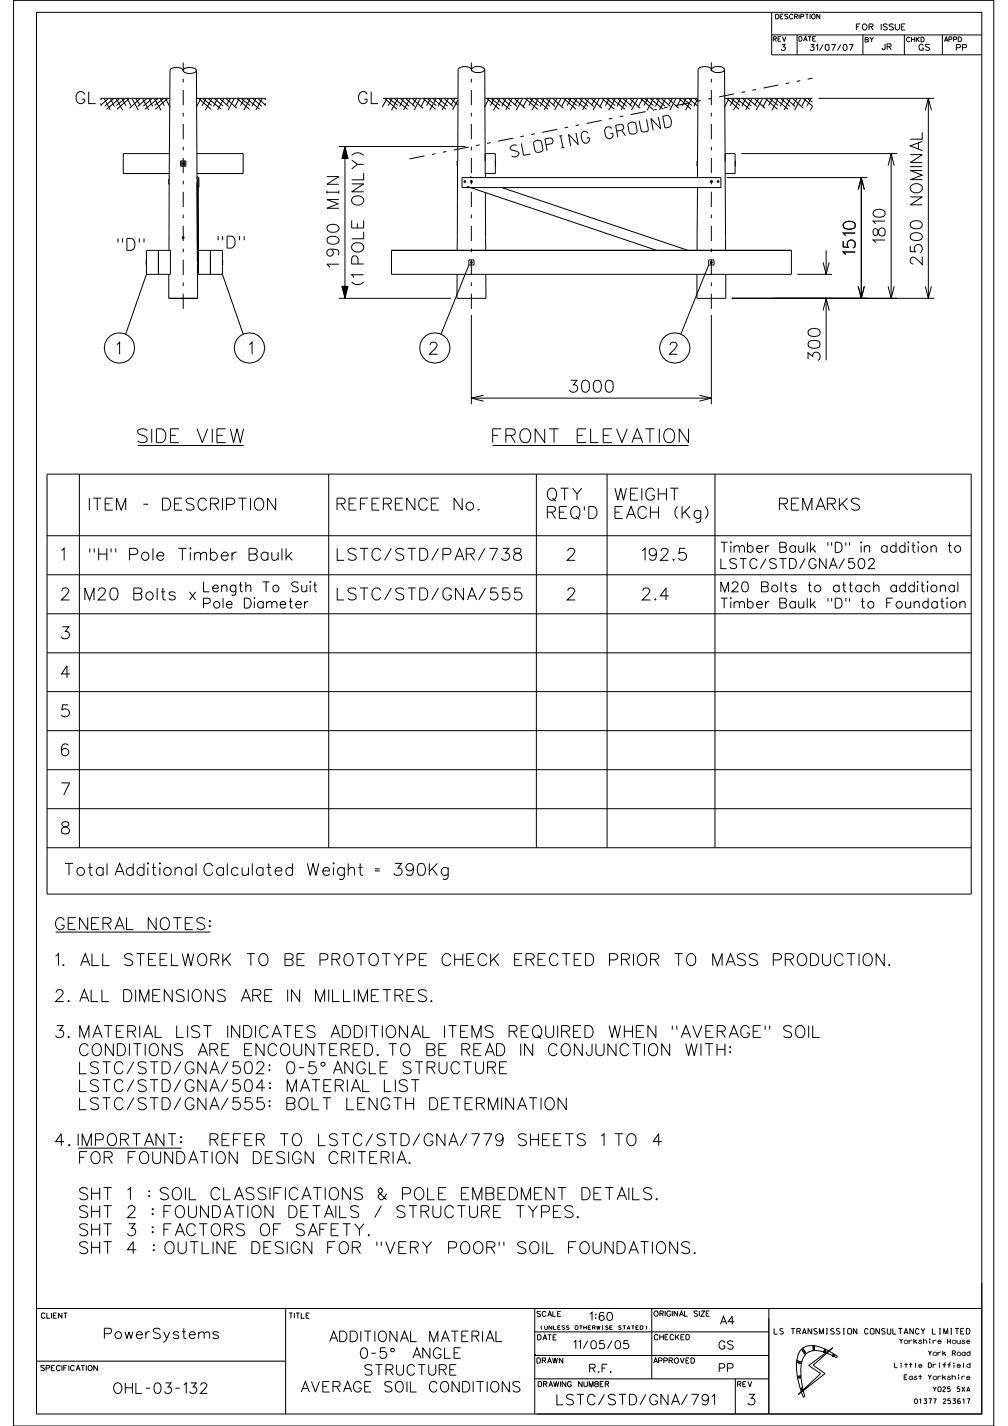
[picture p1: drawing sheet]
<svg xmlns="http://www.w3.org/2000/svg" width="210mm" height="297mm" viewBox="0 0 210 297" stroke-linecap="round" stroke-linejoin="round" font-family="sans-serif">
<g fill="none" stroke="#000" stroke-width=".21">
<path d="M2.8 .1h204.2v296.9h-204.2zM7.6 2.6h196.9v291.9h-196.9zM38.2 14.7a1.88 1.88 0 0 0-2.7-.3l-.3 22.9M38.2 14.5a2.25 2.25 0 0 1 2.6 0l.1 .2a1.74 1.74 0 0 1-2.2 .5l-.5-.4zM40.9 14.7l.1 22.4M98.2 14.5a1.81 1.81 0 0 0-2.8 0v19M98.3 14.3a1.95 1.95 0 0 1 2.7 .2 1.86 1.86 0 0 1-2.7 .2zM101 14.5l.1 19.1M148.2 14.5a1.81 1.81 0 0 0-2.8 0l-.1 19M148.3 14.3a1.9 1.9 0 0 1 2.6 .2 1.44 1.44 0 0 1-1.7 .6 .8 .8 0 0 1-.9-.8zM150.9 14.5l.2 19.1M160.8 7.3h43.7"/>
<path d="M160.8 2.6v8.8h43.7M166.1 7.3v4.1M179.8 7.3v4.1M188.4 7.3v4.1M196.3 7.3v4.1M20.9 20.5h14.4M20.9 21.5l.3 .4M21.2 20.6l-.3 .2M21.7 20.6l1.3 2.3M22.5 20.6l-1.6 1.4M23 20.6l.8 1.6M23.6 20.6l-1.8 1.5"/>
<path d="M24.2 20.6l1.4 2.4M24.9 20.6l-2.7 2.2M25.4 20.6l.8 1.4M26 20.6l-1.8 1.4M26.5 20.5l.8 1.6M26.9 20.6l-2.5 2.2M27.5 20.5l1.3 2.4M28.3 20.5l.9 1.4M29.2 20.6l-2.2 2M29.7 20.6l1.3 2.3M30.5 20.6l-1.8 1.6M31 20.6l.8 1.6"/>
<path d="M31.6 20.6l-1.8 1.5M32.2 20.6l1.4 2.4M32.9 20.6l-2.7 2.2M33.4 20.6l.8 1.4M34 20.6l-1.8 1.4M34.5 20.5l1 1.8M34.9 20.6l-2.5 2.2M35.2 37.3v14.8M35.3 32h-9.6v4.1h9.6M35.3 37.3h-.1v1h.1M37.6 33.5h1.1v1.1h-1.1zM37.9 33.5v1.1"/>
<path d="M38.5 33.5v1.1M41 32h9.7v4.1h-9.7M41 20.5h14.4M41 38l.1 16.8M41 37h.1M41.3 37h.1v2.1h-.1M41.3 38.8h-.3v-1.9h.3v2.2M41.3 39.1v16.8M41.4 20.6l2.6 2.2M41.9 20.5l-1 1.8M42.3 20.6l1.8 1.4M42.9 20.6l-.8 1.4"/>
<path d="M43.4 20.6l2.7 2.2M44.1 20.6l-1.3 2.4M44.7 20.6l1.8 1.5M45.3 20.6l-.8 1.6M45.8 20.6l1.9 1.6M46.6 20.6l-1.3 2.3M47.1 20.6l2.2 2M48 20.5l-.9 1.4M48.8 20.5l-1.3 2.4M49.4 20.6l2.6 2.2M49.9 20.5l-.9 1.6M50.3 20.6l1.8 1.4"/>
<path d="M50.9 20.6l-.8 1.4M51.4 20.6l2.7 2.2M52.1 20.6l-1.3 2.4M52.7 20.6l1.8 1.5M53.3 20.6l-.8 1.6M53.8 20.6l1.6 1.4M54.6 20.6l-1.3 2.3M55.1 20.6l.3 .2M55.4 21.5l-.3 .4M70.6 30.5h26.4M71.9 30.5v31.6M79.8 20.5h15.6"/>
<path d="M80.2 20.6l2.5 2.2M80.6 20.5l-1 1.8M81.1 20.6l1.8 1.4M81.7 20.6l-.8 1.4M82.2 20.6l2.7 2.2M82.9 20.6l-1.3 2.4M83.5 20.6l1.7 1.5M84.1 20.6l-.8 1.6M84.6 20.6l1.8 1.6M85.4 20.6l-1.3 2.3M85.9 20.6l2.2 2M86.8 20.5l-.9 1.4"/>
<path d="M87.6 20.5l-1.3 2.4M88.2 20.6l2.5 2.2M88.6 20.5l-.8 1.6M89.1 20.6l1.8 1.4M89.7 20.6l-.8 1.4M90.2 20.6l2.7 2.2M90.9 20.6l-1.4 2.4M91.4 20.6l1.8 1.5M92.1 20.6l-.8 1.6M92.6 20.6l1.8 1.6M93.4 20.6l-1.3 2.3M93.9 20.6l1.5 1.3"/>
<path d="M94.8 20.5l-.9 1.4M95.3 33.5v16.1M95.4 20.9l-1.1 2M95.4 33.5h-.2v1.1h.2M96.3 37h53.9v2.1h-53.9zM97.3 38.8l39.5 13.3M97.9 36.9l.5 .1M97.9 36.9v.1M97.9 36.9h.1M98.3 37.6l-.3 .2 .2 .2M101.1 36.1h2.1v-4.1h-2.1v5M101.1 20.5h44.3"/>
<path d="M101.5 20.6l2.5 2.2M101.9 20.5l-1 1.8M102.4 20.6l1.8 1.4M102.9 20.6l-.7 1.4M103.2 33.5v1.1M103.5 20.6l2.7 2.2M104.2 20.6l-1.4 2.4M104.5 39.1l38.8 13M104.7 20.6l1.8 1.5M105.4 20.6l-.9 1.6M105.9 20.6l1.8 1.6M106.6 20.6l-1.2 2.3"/>
<path d="M107.2 20.6l2.2 2M108.1 20.5l-.9 1.4M108.9 20.5l-1.3 2.4M109.5 20.6l2.5 2.2M109.9 20.5l-1 1.8M110.4 20.6l1.8 1.4M110.9 20.6l-.7 1.4M111.5 20.6l2.7 2.2M112.2 20.6l-1.4 2.4M112.7 20.6l1.8 1.5M113.4 20.6l-.9 1.6M113.8 20.6l1.9 1.6"/>
<path d="M114.6 20.6l-1.2 2.3M115.2 20.6l2.2 2M116.1 20.5l-.9 1.4M116.9 20.5l-1.3 2.4M117.5 20.6l2.5 2.2M117.9 20.5l-1 1.8M118.4 20.6l1.8 1.4M118.9 20.6l-.8 1.4M119.5 20.6l2.7 2.2M120.2 20.6l-1.4 2.4M120.7 20.6l1.8 1.5M121.4 20.6l-.9 1.6"/>
<path d="M121.8 20.6l1.9 1.6M122.6 20.6l-1.2 2.3M123.2 20.6l2.2 2M124.1 20.5l-.9 1.4M124.9 20.5l-1.3 2.4M125.5 20.6l2.5 2.2M125.9 20.5l-1 1.8M126.4 20.6l1.8 1.4M126.9 20.6l-.8 1.4M127.5 20.6l2.7 2.2M128.2 20.6l-1.4 2.4M128.7 20.6l1.8 1.5"/>
<path d="M129.4 20.6l-.8 1.6M129.8 20.6l1.9 1.6M130.6 20.6l-1.2 2.3M131.2 20.6l2.2 2M132.1 20.5l-.9 1.4M132.9 20.5l-1.3 2.4M133.5 20.6l2.5 2.2M133.9 20.5l-1 1.8M134.4 20.6l1.7 1.4M134.9 20.6l-.8 1.4M135.5 20.6l2.7 2.2M136.1 20.6l-1.3 2.4"/>
<path d="M136.7 20.6l1.8 1.5M137.4 20.6l-.8 1.6M137.8 20.6l1.9 1.6M138.6 20.6l-1.2 2.3M139.2 20.6l2.2 2M140.1 20.5l-.9 1.4M140.8 20.5l-1.2 2.4M141.5 20.6l2.5 2.2M141.9 20.5l-.9 1.6M142.4 20.6l1.7 1.4M142.9 20.6l-.8 1.4M143.5 20.6l1.9 1.5"/>
<path d="M144.1 20.6l-1.3 2.4M144.7 20.6l.7 .5M145.3 33.5v1.1M145.3 39.1l-.1 10.5M145.3 34.6v2.4M145.4 20.6l-.8 1.6M145.4 33.5h-.2v1.1h.2M148.2 37.6l.2 .2-.1 .2M151 20.5h18.3M151.1 36.1l.1 16M151.1 32h2v4.1h-2zM151.4 37h29.3"/>
<path d="M151.5 20.6l2.5 2.2M151.9 20.5l-1 1.8M152.4 20.6l1.8 1.4M152.9 20.6l-.8 1.4M153.1 33.5v1.1M153.5 20.6l2.7 2.2M154.2 20.6l-1.4 2.4M154.4 32h32.5M154.7 20.6l1.8 1.5M155.3 20.6l-.8 1.6M155.8 20.6l1.9 1.6M156.6 20.6l-1.2 2.3"/>
<path d="M157.2 20.6l2.2 2M158.1 20.5l-.9 1.4M158.9 20.5l-1.4 2.4M159.5 20.6l2.5 2.2M159.9 20.5l-1 1.8M160.4 20.6l1.7 1.4M160.9 20.6l-.8 1.4M161.5 20.6l2.7 2.2M162.1 20.6l-1.3 2.4M162.7 20.6l1.8 1.5M163.3 20.6l-.8 1.6M163.8 20.6l1.9 1.6"/>
<path d="M164.6 20.6l-1.2 2.3M165.2 20.6l2.2 2M166.1 20.5l-.9 1.4M166.8 20.5l-1.3 2.4M167.5 20.6l1.8 1.5M167.9 20.5l-.9 1.6M168.3 20.6l1 .7M168.9 20.6l-.8 1.4M169.3 22.1l-.5 .9M170.5 20.5h24.1M178.8 39.5l.6-2.5 .7 2.5M179.4 37v25.1"/>
<path d="M185 34.5l.7-2.5 .6 2.5M185.7 32v30.1M192.8 23l.6-2.5 .6 2.5M193.4 20.5v41.6M30.5 57.1l-4.3 12.5M30.5 52.1h5v5h-5zM30.5 54.1v1.1M33 52.1v5M35.2 57.1v5M41.1 54.8l.1 7.3M41.1 56h.2M41.1 54.8h.1"/>
<path d="M41.3 54v.4zM41.3 52.1h5v5h-5zM41.3 54h.1M43.8 52.1v5M46.3 57.1l4.4 12.5M46.3 54.1v1.1M81.6 52.1h83.3v5h-83.3zM95.2 57.1v5h6v-5M95.3 49.6l-.1 2.5M95.3 49.6h.1M97.7 55.2l-5.8 14.4M97.7 54.1h1v1.1h-1z"/>
<path d="M101.1 40.1l.1 12M145.2 57.1v5h6v-5M145.2 49.6v.1M145.2 49.6v2.5M147.6 55.2l-5.8 14.4M147.6 54.1h1.1v1.1h-1.1zM148.3 54.5l-.3 .2 .2 .2M148.3 54.5h.1M148.3 54.5l-.3 .1 .2 .3M166.1 57.1h7.2M171.5 54.6l.6 2.5 .6-2.5M172.1 52.1v5"/>
<path d="M178.8 59.6l.6 2.5 .7-2.5M185 59.6l.7 2.5 .6-2.5M192.8 59.6l.6 2.5 .6-2.5M35.2 62.1h6M70.6 62.1h23.4M98.2 65.6v18.6M148.2 65.6v18.6M152.5 62.1h42.1M171.5 64.7l.6-2.6 .6 2.6M172.1 62.1v12.9M9.8 98.8h192.5v87.4h-192.5zM16.5 98.8v77.8"/>
<path d="M28.7 92.8h22M68.5 98.8v77.8M98.2 82.9h50M100.7 82.3l-2.5 .6 2.5 .7M102.6 92.8h40.9M111.7 98.8v77.8M126.5 98.8v77.8M145.7 82.3l2.5 .6-2.5 .7M149 98.8v77.8M9.8 111.6h192.5M9.8 119.7h192.5M39.7 114.1l.1 .1-.1 .1z"/>
<path d="M152.2 112.9h.1v.2zM179.3 112.9h.2l-.1 .2zM189.1 112.9h.2l-.1 .2zM191.2 112.9h.2l-.1 .2zM9.8 127.8h192.5M9.8 136h192.5M53 124.5v.2zM64.5 121.2h.2zM152.3 124.5v.2zM191.2 121.1l.1 .1-.1 .1zM193.2 121.1v.2zM197.3 124.5l.1 .1-.1 .1z"/>
<path d="M9.8 144h192.5M9.8 152.2h192.5M9.8 160.3h192.5M9.8 168.4h192.5M9.8 176.6h192.5M30.8 179.7l.1 .1-.1 .1zM33.2 179.8l.1-.1 .1 .1-.1 .1zM69.4 179.8l.1-.1 .1 .1-.1 .1zM11.6 194.1h32.2M16.3 239.1h21.5M51.2 221.2a.92 .92 0 0 1 1.3 .4 2.33 2.33 0 0 1-.3 1.9 .78 .78 0 0 1-1.2-.4 2.11 2.11 0 0 1 .2-1.9zM52.4 228.6h-1.2l-.2 1.1a.9 .9 0 0 1 1.4 0 .9 .9 0 0 1-.2 1.3 .9 .9 0 0 1-1.3-.3"/>
<path d="M54.6 224.9l-1.2 1.7h1.8M7.6 272.5h196.9M59.5 272.5v22M111.4 277.4h48.8M111.4 272.5v22M135.8 272.5v14.7M160.2 272.5v22M204.5 267.2v27.3h-92.7M7.6 283.5h51.9M111.4 282.3h48.8M111.4 287.2h48.8M153.2 287.2v7.3"/>
<path d="M153.7 288.3l.6-.1v-.3l-.6-.2v1.1M155.4 287.7h-.6v1.1M155.8 287.7l.4 1.1 .4-1.1M165.9 283.7l.2 3M165.9 283.7l1 .3M165.9 283.7h.1M166 283.4l-.1 .3M166 283.4h.1M166 283.4l1 .3M166.1 286.7h.1M166.1 286.7v.3M166.1 287h.1"/>
<path d="M166.1 287l.6 2.3M166.7 289.3h.1M166.7 289.3l.1 .2M166.8 289.5h.1M166.9 286.6h.1M166.9 286.6l-.8 .1M166.9 286.6v.3M166.9 286.9h.1M166.9 286.9l-.8 .1M166.9 286.9l.3 2.1M166.9 284v2.6M166.9 284h.1"/>
<path d="M167 281l-.7 1-.3 1.4M167 281l.8 1.1M167 281h.1M167 283.7h.1M167 283.7l-.1 .3M167.2 280.8l-.2 .2M167.2 280.8h.1M167.2 280.8l.8 1.1M167.2 289h.1M167.2 289l-.5 .3M167.2 289l.1 .3M167.3 289.3h.1"/>
<path d="M167.3 289.3l-.5 .2M167.3 289.3l-.4 .5-.1-.3M167.4 291h.1M167.7 290.8l-.4-1.2-.4 .3 .5 1.1M167.7 290.8l-.3 .2M167.7 290.8h.1M167.8 282.1l-.8 1.6M167.8 282.1h.1M168 281.9h.1M168 281.9l-.2 .2M168.5 284.4l5-3.7-4.1 3.6 2.5 1.8-5.6 4.3 4.7-4.3zM169.4 280.2l-1.2 .1-1 .5"/>
<path d="M169.4 280.2v1.1M169.4 280.2h.1M169.4 280.2l.3 .1M169.4 281.3l-.8 .2-.6 .4M169.4 281.3h.1M169.7 280.3l2.1 .7M169.7 280.3h.1M169.7 280.3v1M169.7 281.3l2 .3M169.7 281.3h.1M169.7 281.3h-.3M171.6 281.6h.1"/>
<path d="M171.7 281.6l.2 .1M171.8 281h.1M171.8 281l-.2 .6M171.8 281h.2M171.9 281.7h.1M172 281l-.1 .7M172 281h.1M172 281l.6 .3-.5 .4h-.2M173.5 282.4h.1M173.5 282.4l.2 .1M173.6 281.9h.1M173.6 281.9l-.9-.5-.4 .4 1.2 .6"/>
<path d="M173.6 281.9l-.1 .5M173.6 281.9l.3 .2M173.7 282.5h.1M173.7 282.5l.6 .3M173.9 282.1h.1M173.9 282.1l-.2 .4M173.9 282.1l.5 .4M174.3 282.8h.1M174.4 282.5h.1M174.4 282.5l-.1 .3"/>
<circle cx="38.2" cy="34.1" r=".2"/>
<circle cx="96.8" cy="37.8" r=".17"/>
<circle cx="98.2" cy="37.8" r=".19"/>
<circle cx="148.2" cy="37.8" r=".19"/>
<circle cx="149.6" cy="37.8" r=".17"/>
<circle cx="38.2" cy="49.5" r=".18"/>
<circle cx="98.2" cy="54.7" r=".19"/>
<circle cx="148.2" cy="54.7" r=".17"/>
<circle cx="24.9" cy="72.5" r="3.2"/>
<circle cx="52" cy="72.5" r="3.2"/>
<circle cx="90.6" cy="72.5" r="3.2"/>
<circle cx="140.6" cy="72.5" r="3.2"/>
</g>
<g fill="#000">
<path d="M111.3 282.2h.3v.3h-.3z" fill-rule="evenodd"/>
<path d="M171.5 281.4h.3v.3h-.3z" fill-rule="evenodd"/>
<path d="M173.4 282.2h.3v.3h-.3z" fill-rule="evenodd"/>
</g>
<path d="M38.2 64.3v-51.3M98.2 64.3v-51.3M148.2 64.3v-51.3" fill="none" stroke="#000" stroke-width=".21" stroke-dasharray="3.2 1.6 .8 1.6" stroke-linecap="butt"/>
<path d="M71.9 30.5l.6 2.5h-1.3zM71.2 59.6h1.3l-.6 2.5z" fill="#000" stroke="#000" stroke-width=".21"/>
<path d="M85.3 33.1l84-16.8" fill="none" stroke="#000" stroke-width=".21" stroke-dasharray="3.2 1.6 .8 1.6 .8 1.6" stroke-linecap="butt"/>
<g font-size="2.9">
<text x="28.7" y="92.2">SIDE VIEW</text>
<text x="102.6" y="92.2">FRONT ELEVATION</text>
</g>
<g font-size="2.5">
<text x="15.9" y="21.6">GL</text>
<text x="74.7" y="21.6">GL</text>
<text x="123.8" y="29.5" transform="rotate(-11 123.8 29.5)">G R O U N D</text>
<text x="106.7" y="32.8" transform="rotate(-11 106.7 32.8)">S L O P I N G</text>
<text x="24.5" y="52.1">&quot;D&quot;</text>
<text x="45.4" y="51.7">&quot;D&quot;</text>
<text x="178.2" y="53.1" transform="rotate(-90 178.2 53.1)">1510</text>
<text x="184.4" y="50.6" transform="rotate(-90 184.4 50.6)">1810</text>
<text x="70.6" y="55.9" transform="rotate(-90 70.6 55.9)">1900 MIN</text>
<text x="75.8" y="59.4" transform="rotate(-90 75.8 59.4)">(1 POLE ONLY)</text>
<text x="192.2" y="55.1" transform="rotate(-90 192.2 55.1)">2500 NOMINAL</text>
<text x="24.3" y="73.8">1</text>
<text x="52" y="73.8">1</text>
<text x="89.5" y="73.8">2</text>
<text x="139.5" y="73.8">2</text>
<text x="170.9" y="75" transform="rotate(-90 170.9 75)">300</text>
<text x="118.7" y="81.7">3000</text>
<text x="18.6" y="106.3">ITEM - DESCRIPTION</text>
<text x="70.2" y="106.3">REFERENCE No.</text>
<text x="114" y="104.2">QTY</text>
<text x="114" y="108">REQ’D</text>
<text x="128.1" y="104.2">WEIGHT</text>
<text x="128.1" y="108">EACH (Kg)</text>
<text x="162.4" y="106.3">REMARKS</text>
<text x="12.8" y="116.7">1</text>
<text x="18.6" y="116.7">&quot;H&quot; Pole Timber Baulk</text>
<text x="70.3" y="116.7">LSTC/STD/PAR/738</text>
<text x="118.2" y="116.7">2</text>
<text x="133.8" y="116.7">192.5</text>
<text x="12.8" y="124.9">2</text>
<text x="17.7" y="124.9">M20 Bolts x</text>
<text x="70.3" y="124.9">LSTC/STD/GNA/555</text>
<text x="118.2" y="124.9">2</text>
<text x="133.8" y="124.9">2.4</text>
<text x="12.8" y="133.1">3</text>
<text x="12.8" y="141.2">4</text>
<text x="12.8" y="149.3">5</text>
<text x="12.8" y="157.4">6</text>
<text x="12.8" y="165.5">7</text>
<text x="12.8" y="173.7">8</text>
<text x="13.6" y="182.3">Total Additional Calculated Weight = 390Kg</text>
<text x="11.6" y="193.6">GENERAL NOTES:</text>
<text x="11.6" y="201.1">1.</text>
<text x="16.8" y="201.1">ALL STEELWORK TO BE PROTOTYPE CHECK ERECTED PRIOR TO MASS PRODUCTION.</text>
<text x="11.6" y="208.6">2. ALL DIMENSIONS ARE IN MILLIMETRES.</text>
<text x="11.6" y="216.1">3. MATERIAL LIST INDICATES ADDITIONAL ITEMS REQUIRED WHEN &quot;AVERAGE&quot; SOIL</text>
<text x="13.6" y="219.9">CONDITIONS ARE ENCOUNTERED. TO BE READ IN CONJUNCTION WITH:</text>
<text x="13.6" y="223.6">LSTC/STD/GNA/502:</text>
<text x="13.8" y="227.4">LSTC/STD/GNA/504:</text>
<text x="52.8" y="223.6">0-5%%dANGLE STRUCTURE</text>
<text x="55" y="227.4">MATERIAL LIST</text>
<text x="13.7" y="231.1">LSTC/STD/GNA/555:</text>
<text x="53.8" y="231.1">BOLT LENGTH DETERMINATION</text>
<text x="11.6" y="238.6">4.</text>
<text x="16.3" y="238.6">IMPORTANT:</text>
<text x="41.1" y="238.6">REFER TO LSTC/STD/GNA/779 SHEETS 1 TO 4</text>
<text x="13.6" y="242.4">FOR FOUNDATION DESIGN CRITERIA.</text>
<text x="13.7" y="249.9">SHT 1</text>
<text x="26.6" y="249.9">: SOIL CLASSIFICATIONS &amp; POLE EMBEDMENT DETAILS.</text>
<text x="13.8" y="253.6">SHT 2 : FOUNDATION DETAILS / STRUCTURE TYPES.</text>
<text x="13.9" y="257.4">SHT 3 : FACTORS OF SAFETY.</text>
<text x="13.7" y="261.1">SHT 4 : OUTLINE DESIGN FOR &quot;VERY POOR&quot; SOIL FOUNDATIONS.</text>
</g>
<g font-size="2.2">
<text x="21.8" y="278.8">PowerSystems</text>
<text x="67.3" y="279.4">ADDITIONAL MATERIAL</text>
<text x="75.1" y="282.9">0-5^ ANGLE</text>
<text x="76" y="286.4">STRUCTURE</text>
<text x="23.7" y="290.2">OHL-03-132</text>
<text x="62.8" y="289.9">AVERAGE SOIL CONDITIONS</text>
<text x="116" y="292.6">LSTC/STD/GNA/791</text>
<text x="155.8" y="292.6">3</text>
</g>
<g font-size="2.1">
<text x="150.2" y="115">Timber Baulk &quot;D&quot; in addition to</text>
<text x="150.2" y="118.4">LSTC/STD/GNA/502</text>
<text x="42.4" y="123.3">Length To Suit</text>
<text x="150.2" y="123.3">M20 Bolts to attach additional</text>
<text x="42.4" y="126.7">Pole Diameter</text>
<text x="150.2" y="126.7">Timber Baulk &quot;D&quot; to Foundation</text>
</g>
<g font-size="1.7">
<text x="123" y="275">1:60</text>
<text x="150.1" y="275.8">A4</text>
<text x="119.6" y="280.9">11/05/05</text>
<text x="149.8" y="281">GS</text>
<text x="122.9" y="285.8">R.F.</text>
<text x="149.8" y="285.7">PP</text>
</g>
<g font-size="1.3">
<text x="162.8" y="10.5">3</text>
<text x="168.8" y="10.5">31/07/07</text>
<text x="178.5" y="6.2">FOR ISSUE</text>
<text x="183.8" y="10.4">JR</text>
<text x="191.5" y="10.5">GS</text>
<text x="199.3" y="10.5">PP</text>
</g>
<text font-size="1.2" x="161.3" y="277.9">LS TRANSMISSION CONSULTANCY LIMITED</text>
<g font-size="1.1">
<text x="8.6" y="274.6">CLIENT</text>
<text x="60.2" y="274.6">TITLE</text>
<text x="111.9" y="274.2">SCALE</text>
<text x="136.3" y="274.1">ORIGINAL SIZE</text>
<text x="112" y="279.1">DATE</text>
<text x="136.3" y="279">CHECKED</text>
<text x="8.5" y="285.5">SPECIFICATION</text>
<text x="111.9" y="283.9">DRAWN</text>
<text x="136.2" y="283.9">APPROVED</text>
<text x="112.1" y="288.8">DRAWING NUMBER</text>
<text x="153.7" y="288.8">REV</text>
</g>
<g font-size="1">
<text x="161.6" y="3.9">DESCRIPTION</text>
<text x="161.1" y="8.6">REV</text>
<text x="166.4" y="8.6">DATE</text>
<text x="180.3" y="8.8">BY</text>
<text x="188.9" y="8.7">CHKD</text>
<text x="196.8" y="8.7">APPD</text>
<text x="187.4" y="279.8">Yorkshire House</text>
<text x="186.4" y="284.8">Little Driffield</text>
<text x="188.4" y="287.3">East Yorkshire</text>
<text x="193.4" y="282.3">York Road</text>
<text x="190.5" y="292.3">01377 253617</text>
<text x="194.4" y="289.8">YO25 5XA</text>
</g>
<text font-size=".8" x="112.6" y="276.9">(UNLESS OTHERWISE STATED)</text>
</svg>
